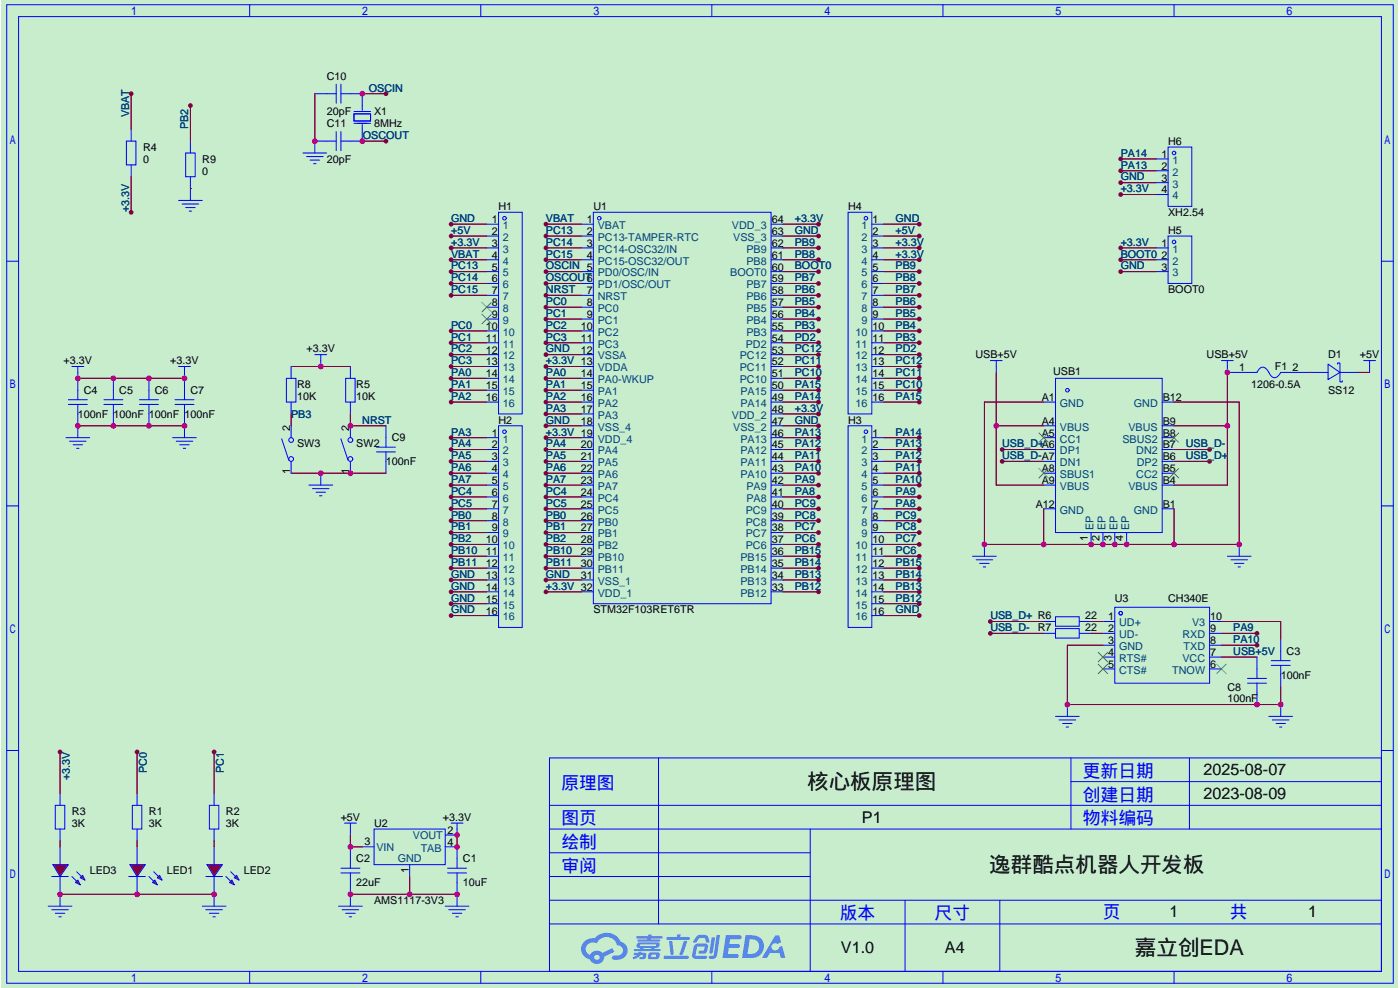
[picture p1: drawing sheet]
<svg xmlns="http://www.w3.org/2000/svg" width="297mm" height="210mm" viewBox="0 0 297 210" stroke-linecap="round" stroke-linejoin="round" font-family="sans-serif">
<path d="M.4 0h296.4v209.5h-296.4z" fill="#c7edcc"/>
<g fill="#800040">
<circle cx="115.9" cy="47.5" r=".5"/>
<circle cx="115.9" cy="80.2" r=".5"/>
<circle cx="115.9" cy="82.8" r=".5"/>
<circle cx="115.9" cy="85.3" r=".5"/>
<circle cx="115.9" cy="87.8" r=".5"/>
<circle cx="115.9" cy="95.3" r=".5"/>
<circle cx="115.9" cy="97.9" r=".5"/>
<circle cx="115.9" cy="100.4" r=".5"/>
<circle cx="115.9" cy="102.9" r=".5"/>
<circle cx="173.7" cy="105.4" r=".5"/>
<circle cx="173.7" cy="102.9" r=".5"/>
<circle cx="173.7" cy="100.4" r=".5"/>
<circle cx="173.7" cy="97.9" r=".5"/>
<circle cx="173.7" cy="85.3" r=".5"/>
<circle cx="173.7" cy="82.8" r=".5"/>
<circle cx="173.7" cy="95.3" r=".5"/>
<circle cx="173.7" cy="92.8" r=".5"/>
<circle cx="115.9" cy="110.4" r=".5"/>
<circle cx="115.9" cy="113" r=".5"/>
<circle cx="115.9" cy="115.5" r=".5"/>
<circle cx="173.7" cy="70.2" r=".5"/>
<circle cx="173.7" cy="67.7" r=".5"/>
<circle cx="173.7" cy="65.2" r=".5"/>
<circle cx="173.7" cy="62.6" r=".5"/>
<circle cx="173.7" cy="60.1" r=".5"/>
<circle cx="173.7" cy="55.1" r=".5"/>
<circle cx="173.7" cy="52.6" r=".5"/>
<circle cx="115.9" cy="118" r=".5"/>
<circle cx="115.9" cy="120.5" r=".5"/>
<circle cx="173.7" cy="125.5" r=".5"/>
<circle cx="173.7" cy="123" r=".5"/>
<circle cx="173.7" cy="120.5" r=".5"/>
<circle cx="173.7" cy="118" r=".5"/>
<circle cx="115.9" cy="65.2" r=".5"/>
<circle cx="115.9" cy="67.7" r=".5"/>
<circle cx="115.9" cy="70.2" r=".5"/>
<circle cx="115.9" cy="72.7" r=".5"/>
<circle cx="115.9" cy="105.4" r=".5"/>
<circle cx="115.9" cy="107.9" r=".5"/>
<circle cx="173.7" cy="115.5" r=".5"/>
<circle cx="173.7" cy="113" r=".5"/>
<circle cx="173.7" cy="110.4" r=".5"/>
<circle cx="173.7" cy="107.9" r=".5"/>
<circle cx="173.7" cy="80.2" r=".5"/>
<circle cx="173.7" cy="77.7" r=".5"/>
<circle cx="173.7" cy="75.2" r=".5"/>
<circle cx="115.9" cy="50.1" r=".5"/>
<circle cx="115.9" cy="52.6" r=".5"/>
<circle cx="115.9" cy="55.1" r=".5"/>
<circle cx="115.9" cy="57.6" r=".5"/>
<circle cx="115.9" cy="60.1" r=".5"/>
<circle cx="173.7" cy="72.7" r=".5"/>
<circle cx="115.9" cy="77.7" r=".5"/>
<circle cx="115.9" cy="92.8" r=".5"/>
<circle cx="115.9" cy="125.5" r=".5"/>
<circle cx="173.7" cy="87.8" r=".5"/>
<circle cx="173.7" cy="47.5" r=".5"/>
<circle cx="173.7" cy="50.1" r=".5"/>
<circle cx="115.9" cy="75.2" r=".5"/>
<circle cx="115.9" cy="90.3" r=".5"/>
<circle cx="115.9" cy="123" r=".5"/>
<circle cx="173.7" cy="90.3" r=".5"/>
<circle cx="115.9" cy="62.6" r=".5"/>
<circle cx="173.7" cy="57.6" r=".5"/>
<circle cx="95.8" cy="80.2" r=".5"/>
<circle cx="95.8" cy="82.8" r=".5"/>
<circle cx="95.8" cy="85.3" r=".5"/>
<circle cx="95.8" cy="57.6" r=".5"/>
<circle cx="95.8" cy="60.1" r=".5"/>
<circle cx="95.8" cy="62.6" r=".5"/>
<circle cx="95.8" cy="70.2" r=".5"/>
<circle cx="95.8" cy="72.7" r=".5"/>
<circle cx="95.8" cy="75.2" r=".5"/>
<circle cx="95.8" cy="77.7" r=".5"/>
<circle cx="95.8" cy="92.8" r=".5"/>
<circle cx="95.8" cy="95.3" r=".5"/>
<circle cx="95.8" cy="97.9" r=".5"/>
<circle cx="95.8" cy="100.4" r=".5"/>
<circle cx="95.8" cy="102.9" r=".5"/>
<circle cx="95.8" cy="110.4" r=".5"/>
<circle cx="95.8" cy="113" r=".5"/>
<circle cx="95.8" cy="115.5" r=".5"/>
<circle cx="95.8" cy="118" r=".5"/>
<circle cx="95.8" cy="120.5" r=".5"/>
<circle cx="95.8" cy="105.4" r=".5"/>
<circle cx="95.8" cy="107.9" r=".5"/>
<circle cx="195.1" cy="85.3" r=".5"/>
<circle cx="195.1" cy="72.7" r=".5"/>
<circle cx="195.1" cy="70.2" r=".5"/>
<circle cx="195.1" cy="67.7" r=".5"/>
<circle cx="195.1" cy="65.2" r=".5"/>
<circle cx="195.1" cy="62.6" r=".5"/>
<circle cx="195.1" cy="60.1" r=".5"/>
<circle cx="195.1" cy="57.6" r=".5"/>
<circle cx="195.1" cy="82.8" r=".5"/>
<circle cx="195.1" cy="80.2" r=".5"/>
<circle cx="195.1" cy="77.7" r=".5"/>
<circle cx="195.1" cy="75.2" r=".5"/>
<circle cx="195.1" cy="107.9" r=".5"/>
<circle cx="195.1" cy="105.4" r=".5"/>
<circle cx="195.1" cy="102.9" r=".5"/>
<circle cx="195.1" cy="100.4" r=".5"/>
<circle cx="195.1" cy="92.8" r=".5"/>
<circle cx="195.1" cy="97.9" r=".5"/>
<circle cx="195.1" cy="95.3" r=".5"/>
<circle cx="195.1" cy="128" r=".5"/>
<circle cx="195.1" cy="125.5" r=".5"/>
<circle cx="195.1" cy="123" r=".5"/>
<circle cx="195.1" cy="120.5" r=".5"/>
<circle cx="195.1" cy="118" r=".5"/>
<circle cx="195.1" cy="115.5" r=".5"/>
<circle cx="195.1" cy="113" r=".5"/>
<circle cx="195.1" cy="110.4" r=".5"/>
<circle cx="195.1" cy="55.1" r=".5"/>
<circle cx="195.1" cy="52.6" r=".5"/>
<circle cx="95.8" cy="55.1" r=".5"/>
<circle cx="95.8" cy="52.6" r=".5"/>
<circle cx="195.1" cy="50.1" r=".5"/>
<circle cx="95.8" cy="50.1" r=".5"/>
<circle cx="95.8" cy="47.5" r=".5"/>
<circle cx="195.1" cy="47.5" r=".5"/>
<circle cx="195.1" cy="130.6" r=".5"/>
<circle cx="95.8" cy="123" r=".5"/>
<circle cx="95.8" cy="128" r=".5"/>
<circle cx="95.8" cy="125.5" r=".5"/>
<circle cx="95.8" cy="130.6" r=".5"/>
<circle cx="237.9" cy="55.1" r=".5"/>
<circle cx="237.9" cy="52.6" r=".5"/>
<circle cx="237.9" cy="57.6" r=".5"/>
<circle cx="256.8" cy="95.3" r=".5"/>
<circle cx="256.8" cy="97.9" r=".5"/>
<circle cx="212.7" cy="95.3" r=".5"/>
<circle cx="212.7" cy="97.9" r=".5"/>
<circle cx="237.9" cy="33.7" r=".5"/>
<circle cx="237.9" cy="36.2" r=".5"/>
<circle cx="237.9" cy="38.7" r=".5"/>
<circle cx="237.9" cy="41.3" r=".5"/>
<circle cx="266.8" cy="134.3" r=".5"/>
<circle cx="266.8" cy="136.8" r=".5"/>
<circle cx="29.1" cy="159.5" r=".5"/>
<circle cx="45.4" cy="159.5" r=".5"/>
<circle cx="12.7" cy="159.5" r=".5"/>
<circle cx="27.8" cy="19.9" r=".5"/>
<circle cx="27.8" cy="45" r=".5"/>
<circle cx="210.2" cy="131.8" r=".5"/>
<circle cx="210.2" cy="134.3" r=".5"/>
<circle cx="81.9" cy="29.9" r=".5"/>
<circle cx="81.9" cy="19.9" r=".5"/>
<circle cx="40.4" cy="22.4" r=".5"/>
</g>
<g fill="none" stroke="#00f" stroke-width=".21">
<path d="M1.4 1h294.4v207.5h-294.4zM3.9 3.5h289.3v202.5h-289.3zM53 1v2.5M102.1 1v2.5M151.1 1v2.5M200.2 1v2.5M249.2 1v2.5M1.4 55.4h2.5M293.2 55.4h2.6M1.4 107.3h2.5M293.2 107.3h2.6M1.4 159.2h2.5"/>
<path d="M293.2 159.2h2.6M116.6 160.7h176.6v45.3h-176.6zM116.6 175.8h176.6M116.6 170.8h176.6M139.8 160.7v35.3M172 175.8v30.2M227.3 160.7v15.1M227.3 165.8h65.9M252.5 160.7v15.1M116.6 180.9h55.4M116.6 196h176.6M116.6 190.9h176.6"/>
<path d="M116.6 185.9h55.4M192.1 190.9v15.1M212.2 190.9v15.1M53 206v2.5M102.1 206v2.5M151.1 206v2.5M200.2 206v2.5M249.2 206v2.5"/>
</g>
<g fill="#5487ff">
<path d="M154.1 198.4h2.6a.48 .48 0 0 1 .7 .4 .48 .48 0 0 1-.6 .4h-1.8l-.2 1h1.9a.43 .43 0 0 1 .4 .5 .43 .43 0 0 1-.5 .4h-1.9l-.2 1.2h1.7a.45 .45 0 0 1 .5 .2 .45 .45 0 0 1-.1 .6l-3.2 .1z"/>
<path d="M164.6 198.4h.8l.4 1.4-.7 .4a.83 .83 0 0 0-1.2 .2 .83 .83 0 0 0 .3 1.2 .83 .83 0 0 0 1.1-.4l.1-.3 .6-.3 .7 2.5h-1l-.2-1h-2.1l-.6 1h-1z"/>
<path d="M151.1 198.8h.7l-.5 3.2a.36 .36 0 0 1-.4 .3 .36 .36 0 0 1-.3-.4z"/>
<path d="M152.1 198.3h.7l-.6 4.3a1.12 1.12 0 0 1-1.7 .6l.1-.4 .8-.1 .1-.2z"/>
<path d="M147.9 198.6l.6-.3h1a.76 .76 0 0 1 .8 .5l.3 1-.1 .1h-.6l-.2-.9-.3-.1h-.9l-.7 1h-.6l-.1-.2z"/>
<path d="M147.4 200.5l.6-.4h1.6a.8 .8 0 0 1 .7 .5 .8 .8 0 0 1-.2 .9 .8 .8 0 0 1-.9 .8h-.6a.32 .32 0 0 1-.3-.4 .32 .32 0 0 1 .3-.3h.8l.2-.9-1.6 .1-.4 1.9h2.2a.32 .32 0 0 1 .3 .4 .32 .32 0 0 1-.4 .3l-2.2-.1-.5-.3-.1-.5z"/>
<path d="M140.9 202.7h5a.32 .32 0 0 1 .3 .4 .32 .32 0 0 1-.3 .3h-4.9l-.1-.2z"/>
<path d="M145.2 199.6h.7l-.6 2a.97 .97 0 0 1-.8 1l-.3-.3z"/>
<path d="M142 199.6h.7l.3 2.6a.34 .34 0 0 1-.3 .3 .34 .34 0 0 1-.4-.2z"/>
<path d="M141.5 198.7h2.2l.2-.5h.6l-.1 .5h1.7a.32 .32 0 0 1 .4 .4 .32 .32 0 0 1-.4 .3h-4.5l-.1-.2z"/>
<path d="M134.6 202.1h.9l.1-.2h.6v.2h.8a.81 .81 0 0 1-.5 1.3h-.8v-.4h.7l.1-.4a.68 .68 0 0 0-1 .4l-1 .4-.2-.4 1-.4h-.8z"/>
<path d="M135.1 198.6h2.4l.1-.3 .7-.1v.4h2.1l.3 .3-.3 .2h-2.2v.2h1.7l.3 .2-.3 .2h-4.4l-.1-.4h2v-.2h-2.2l-.1-.2z"/>
<path d="M158.3 198.4l-.8 4.8h1.7a2.47 2.47 0 0 0 3-2.5 2.47 2.47 0 0 0-3.1-2.3zM159.1 199.2a1.6 1.6 0 0 1 2.1 1.4 1.6 1.6 0 0 1-1.9 1.7h-.6z"/>
<path d="M135.3 200.1a.54 .54 0 0 0-.2 .7 .54 .54 0 0 0 .7 .2l.1 .3h-1.3v.4h5.4l.2-.2-.2-.2h-1.1l.1-.3a.7 .7 0 0 0 .9-.2 .7 .7 0 0 0-.1-.9h-4.1zM135.9 200.3h3.3l.1 .1-.2 .3h-3.2zM136.6 201h1.7l-.2 .3h-1.4z"/>
<path d="M137.7 202.2a1.04 1.04 0 0 0 0 1.2 2.88 2.88 0 0 0 2.1-.2 .97 .97 0 0 0 .1-1.1l-1.7-.1zM138.3 202.5h.8l.2 .3-.3 .2h-.8z"/>
<path d="M124.1 199.7a2.21 2.21 0 0 0-.7 2.2 2.21 2.21 0 0 0 1.8 1.6 1.57 1.57 0 0 0 1.8 .9 1.57 1.57 0 0 0 1.2-1.5l2.2-1-.5-.8-2 1a1.63 1.63 0 0 0-2.7 .5 1.45 1.45 0 0 1-.7-2.1 1.45 1.45 0 0 1 2.2-.4 2.28 2.28 0 0 1 2.3-1.4 2.28 2.28 0 0 1 2 1.8 1.11 1.11 0 0 1 1.3 1 1.11 1.11 0 0 1-1.1 1.2h-.7a.45 .45 0 0 0-.6 .3 .45 .45 0 0 0 .4 .6 2.19 2.19 0 0 0 2.2-.6 2.19 2.19 0 0 0 .5-2.2 2.11 2.11 0 0 0-1.3-1.1 3.3 3.3 0 0 0-5.5-.7l-1.1 .1zM126.1 203.1a.6 .6 0 0 1 1.2 0 .6 .6 0 0 1-1.2 0z"/>
</g>
<g fill="none" stroke="#00f" stroke-width=".21">
<path d="M103.3 47.5h2.5M103.3 50.1h2.5M103.3 52.6h2.5M103.3 55.1h2.5M103.3 57.6h2.5M105.8 45h5.1v42.8h-5.1zM123.4 47.5h2.5M123.4 50.1h2.5M123.4 52.6h2.5M123.4 55.1h2.5M123.4 57.6h2.5M125.9 45h37.8v83h-37.8z"/>
<path d="M163.7 47.5h2.5M163.7 50.1h2.5M163.7 52.6h2.5M163.7 55.1h2.5M163.7 57.6h2.5M180 45h5.1v42.8h-5.1zM185.1 47.5h2.5M185.1 50.1h2.5M185.1 52.6h2.5M185.1 55.1h2.5M185.1 57.6h2.5M245.4 52.6h2.6"/>
<path d="M245.4 55.1h2.6M245.4 57.6h2.6M248 50.1h5v10h-5zM103.3 60.1h2.5M103.3 62.6h2.5M103.3 65.2h2.5M103.3 67.7h2.5M103.3 70.2h2.5M103.3 72.7h2.5M103.3 75.2h2.5M103.3 77.7h2.5M123.4 60.1h2.5"/>
<path d="M123.4 62.6h2.5M123.4 65.2h2.5M123.4 67.7h2.5M123.4 70.2h2.5M123.4 72.7h2.5M123.4 75.2h2.5M123.4 77.7h2.5M163.7 60.1h2.5M163.7 62.6h2.5M163.7 65.2h2.5M163.7 67.7h2.5M163.7 70.2h2.5"/>
<path d="M163.7 72.7h2.5M163.7 75.2h2.5M163.7 77.7h2.5M185.1 60.1h2.5M185.1 62.6h2.5M185.1 65.2h2.5M185.1 67.7h2.5M185.1 70.2h2.5M185.1 72.7h2.5M185.1 75.2h2.5M185.1 77.7h2.5M210.2 76.5h2.5"/>
<path d="M211.5 76.5v2.5M259.3 76.5h2.5M260.5 76.5v2.5h6.3l.6-.9 .7-.2 .8 .4 1 1.5 .7 .3 .6-.3 .7-.8h6.2M289.5 76.5h2.5M290.7 76.5v2.5M103.3 80.2h2.5M103.3 82.8h2.5M103.3 85.3h2.5M103.3 92.8h2.5M103.3 95.3h2.5M103.3 97.9h2.5M105.8 90.3h5.1v42.8h-5.1z"/>
<path d="M123.4 80.2h2.5M123.4 82.8h2.5M123.4 85.3h2.5M123.4 87.8h2.5M123.4 90.3h2.5M123.4 92.8h2.5M123.4 95.3h2.5M123.4 97.9h2.5M163.7 80.2h2.5M163.7 82.8h2.5M163.7 85.3h2.5M163.7 87.8h2.5"/>
<path d="M163.7 90.3h2.5M163.7 92.8h2.5M163.7 95.3h2.5M163.7 97.9h2.5M180 90.3h5.1v42.8h-5.1zM185.1 80.2h2.5M185.1 82.8h2.5M185.1 85.3h2.5M185.1 92.8h2.5M185.1 95.3h2.5M185.1 97.9h2.5M221.5 85.3h2.6"/>
<path d="M221.5 90.3h2.6M221.5 92.8h2.6M221.5 95.3h2.6M221.5 97.9h2.6M224.1 80.2h22.6v32.8h-22.6zM246.7 85.3h2.5M246.7 90.3h2.5M246.7 92.8h2.5M246.7 95.3h2.5M246.7 97.9h2.5M103.3 100.4h2.5M103.3 102.9h2.5"/>
<path d="M103.3 105.4h2.5M103.3 107.9h2.5M103.3 110.4h2.5M103.3 113h2.5M103.3 115.5h2.5M103.3 118h2.5M123.4 100.4h2.5M123.4 102.9h2.5M123.4 105.4h2.5M123.4 107.9h2.5M123.4 110.4h2.5M123.4 113h2.5"/>
<path d="M123.4 115.5h2.5M123.4 118h2.5M163.7 100.4h2.5M163.7 102.9h2.5M163.7 105.4h2.5M163.7 107.9h2.5M163.7 110.4h2.5M163.7 113h2.5M163.7 115.5h2.5M163.7 118h2.5M185.1 100.4h2.5M185.1 102.9h2.5"/>
<path d="M185.1 105.4h2.5M185.1 107.9h2.5M185.1 110.4h2.5M185.1 113h2.5M185.1 115.5h2.5M185.1 118h2.5M206.4 118h5.1M207.2 118.7h3.5M208 119.5h2M209 115.5v2.5M221.5 100.4h2.6M221.5 102.9h2.6"/>
<path d="M221.5 107.9h2.6M231.6 113v2.5M234.1 113v2.5M236.6 113v2.5M239.2 113v2.5M246.7 100.4h2.5M246.7 102.9h2.5M246.7 107.9h2.5M260.5 118h5.1M261.3 118.7h3.5M262 119.5h2.1M263.1 115.5v2.5"/>
<path d="M103.3 120.5h2.5M103.3 123h2.5M103.3 125.5h2.5M103.3 128h2.5M103.3 130.6h2.5M123.4 120.5h2.5M123.4 123h2.5M123.4 125.5h2.5M163.7 120.5h2.5M163.7 123h2.5M163.7 125.5h2.5M185.1 120.5h2.5"/>
<path d="M185.1 123h2.5M185.1 125.5h2.5M185.1 128h2.5M185.1 130.6h2.5M208.7 120.2h.5M234.1 131.8h2.5M234.1 134.3h2.5M234.1 136.8h2.5M234.1 139.4h2.5M236.6 128.8h20.2v16.1h-20.2zM256.8 131.8h2.5M256.8 134.3h2.5"/>
<path d="M256.8 136.8h2.5M256.8 139.4h2.5M262.8 120.2h.5M271.9 135.6v4.5M224.1 151.9h5M224.8 152.7h3.5M225.6 153.5h2M226.3 154.2h.5M226.6 149.4v2.5M234.1 141.9h2.5M256.8 141.9h2.5M269.3 151.9h5.1"/>
<path d="M269.8 141.1h4.1M269.8 140.1h4.1M270.1 152.7h3.5M270.8 153.5h2.1M271.6 154.2h.5M271.9 141.1v4.6M271.9 149.4v2.5M29.1 179.6v3.8M73.1 174.6h2.5M74.4 174.6v2.5M74.4 179.6v4.5M76.9 179.6h2.5"/>
<path d="M79.4 175.8h15.1v7.6h-15.1zM94.5 179.6h2.5v4.5M95.8 174.6h2.5M97 174.6v2.5h-2.5M27.3 185.9h3.6M29.1 185.9v3.8M71.9 192.2h5M72.4 185.1h4M72.4 184.1h4M72.6 192.9h3.5M73.4 193.7h2M74.1 194.5h.5"/>
<path d="M74.4 185.1v7.1M87 183.4v2.5M94.5 192.2h5M95 185.1h4M95 184.1h4M95.3 192.9h3.5M96 193.7h2M96.8 194.5h.5M97 185.1v7.1"/>
<circle cx="107.1" cy="46.3" r=".38"/>
<circle cx="127.2" cy="46.3" r=".38"/>
<circle cx="183.8" cy="46.3" r=".38"/>
<circle cx="249.2" cy="51.3" r=".38"/>
<circle cx="107.1" cy="91.6" r=".38"/>
<circle cx="183.8" cy="91.6" r=".38"/>
<circle cx="226.6" cy="82.8" r=".38"/>
<circle cx="237.9" cy="130.1" r=".38"/>
</g>
<g fill="none" stroke="#800040" stroke-width=".21">
<path d="M237.9 33.7h7.5M237.9 36.2h7.5M237.9 38.7h7.5M95.8 47.5h7.5M95.8 55.1h7.5M95.8 52.6h7.5M95.8 50.1h7.5M95.8 57.6h7.5M115.9 47.5h7.5M115.9 55.1h7.5M115.9 52.6h7.5M115.9 50.1h7.5"/>
<path d="M115.9 57.6h7.5M166.2 47.5h7.5M166.2 55.1h7.5M166.2 52.6h7.5M166.2 50.1h7.5M166.2 57.6h7.5M187.6 47.5h7.5M187.6 55.1h7.5M187.6 52.6h7.5M187.6 50.1h7.5M187.6 57.6h7.5M237.9 55.1h7.5"/>
<path d="M237.9 52.6h7.5M237.9 57.6h7.5M237.9 41.3h7.5M95.8 70.2h7.5M95.8 62.6h7.5M95.8 60.1h7.5M95.8 72.7h7.5M95.8 77.7h7.5M95.8 75.2h7.5M115.9 70.2h7.5M115.9 67.7h7.5M115.9 65.2h7.5"/>
<path d="M115.9 62.6h7.5M115.9 60.1h7.5M115.9 72.7h7.5M115.9 77.7h7.5M115.9 75.2h7.5M166.2 70.2h7.5M166.2 67.7h7.5M166.2 65.2h7.5M166.2 62.6h7.5M166.2 60.1h7.5M166.2 72.7h7.5M166.2 77.7h7.5"/>
<path d="M166.2 75.2h7.5M187.6 70.2h7.5M187.6 67.7h7.5M187.6 65.2h7.5M187.6 62.6h7.5M187.6 60.1h7.5M187.6 72.7h7.5M187.6 77.7h7.5M187.6 75.2h7.5M211.5 79v23.9h10M260.5 79v23.9h-11.3M288.2 79h2.5"/>
<path d="M95.8 80.2h7.5M95.8 82.8h7.5M95.8 85.3h7.5M95.8 95.3h7.5M95.8 97.9h7.5M95.8 92.8h7.5M115.9 80.2h7.5M115.9 82.8h7.5M115.9 85.3h7.5M115.9 87.8h7.5M115.9 95.3h7.5M115.9 97.9h7.5"/>
<path d="M115.9 92.8h7.5M115.9 90.3h7.5M166.2 80.2h7.5M166.2 82.8h7.5M166.2 85.3h7.5M166.2 87.8h7.5M166.2 95.3h7.5M166.2 97.9h7.5M166.2 92.8h7.5M166.2 90.3h7.5M187.6 80.2h7.5M187.6 82.8h7.5"/>
<path d="M187.6 85.3h7.5M187.6 95.3h7.5M187.6 97.9h7.5M187.6 92.8h7.5M211.5 90.3h10M212.7 95.3h8.8M212.7 97.9h8.8M221.5 85.3h-12.5v30.2h54.1v-30.2h-13.9M249.2 95.3h7.6M249.2 97.9h7.6M249.2 90.3h11.3M95.8 100.4h7.5"/>
<path d="M95.8 102.9h7.5M95.8 105.4h7.5M95.8 110.4h7.5M95.8 113h7.5M95.8 115.5h7.5M95.8 118h7.5M95.8 107.9h7.5M115.9 100.4h7.5M115.9 102.9h7.5M115.9 105.4h7.5M115.9 110.4h7.5M115.9 113h7.5"/>
<path d="M115.9 115.5h7.5M115.9 118h7.5M115.9 107.9h7.5M166.2 100.4h7.5M166.2 102.9h7.5M166.2 105.4h7.5M166.2 110.4h7.5M166.2 113h7.5M166.2 115.5h7.5M166.2 118h7.5M166.2 107.9h7.5M187.6 100.4h7.5"/>
<path d="M187.6 102.9h7.5M187.6 105.4h7.5M187.6 110.4h7.5M187.6 113h7.5M187.6 115.5h7.5M187.6 118h7.5M187.6 107.9h7.5M221.5 107.9v7.6M249.2 107.9v7.6M95.8 120.5h7.5M95.8 125.5h7.5M95.8 123h7.5"/>
<path d="M95.8 128h7.5M95.8 130.6h7.5M115.9 120.5h7.5M115.9 125.5h7.5M115.9 123h7.5M166.2 120.5h7.5M166.2 125.5h7.5M166.2 123h7.5M187.6 120.5h7.5M187.6 125.5h7.5M187.6 123h7.5M187.6 128h7.5"/>
<path d="M187.6 130.6h7.5M234.1 136.8h-7.5v12.6h45.3v-3.7M259.3 134.3h7.5M259.3 136.8h7.5M259.3 131.8h12.6v3.8M259.3 139.4h7.5M74.4 177.1v2.5h2.5M97 177.1v2.5M74.4 189.7h22.6M87 185.9v3.8"/>
</g>
<g fill="none" stroke="#3c3" stroke-width=".21">
<path d="M102.3 64.1l2 2.1M102.3 66.7l2 2M104.3 64.1l-2 2.1M104.3 66.7l-2 2M220.5 99.4l2 2M220.5 91.8l2 2M222.5 99.4l-2 2M222.5 91.8l-2 2M248.2 91.8l2 2M248.2 99.4l2 2M250.2 91.8l-2 2M250.2 99.4l-2 2"/>
<path d="M233.1 138.4l2 2M235.1 138.4l-2 2M233.1 140.9l2 2M235.1 140.9l-2 2M258.3 140.9l2 2M260.3 140.9l-2 2"/>
</g>
<g fill="#f00" stroke="#00f" stroke-width=".21">
<path d="M27.6 183.4h3.3l-1.8 2.5z"/>
<path d="M33.4 186.2l.5-.5 .5 1z"/>
<path d="M32.9 186.7l.5 1-1-.5z"/>
</g>
<path d="M45.5 179.6v3.8M31.6 185.9l1 1M32.6 184.9l1 1M43.7 185.9h3.5M45.5 185.9v3.8" fill="none" stroke="#00f" stroke-width=".21"/>
<g fill="#f00" stroke="#00f" stroke-width=".21">
<path d="M43.9 183.4h3.3l-1.7 2.5z"/>
<path d="M49.7 186.2l.5-.5 .5 1z"/>
<path d="M49.2 186.7l.5 1-1-.5z"/>
</g>
<g fill="none" stroke="#00f" stroke-width=".21">
<path d="M15.3 77.7h2.5M16.5 77.7v7.1M37.9 77.7h2.5M39.2 77.7v7.1M14 92.8h5M14.5 85.8h4M14.5 84.8h4M14.8 93.6h3.5M15.5 94.3h2M16.3 95.1h.5M16.5 85.8v7M22.1 85.8h4"/>
<path d="M22.1 84.8h4M24.1 80.2v4.6M24.1 85.8v4.5M29.6 85.8h4M29.6 84.8h4M31.6 80.2v4.6M31.6 85.8v4.5M36.6 92.8h5.1M37.1 85.8h4.1M37.1 84.8h4.1M37.4 93.6h3.5M38.2 94.3h2"/>
<path d="M38.9 95.1h.5M39.2 85.8v7M12.7 179.6v3.8M28.1 170.8h2v5h-2zM29.1 168.3v2.5M29.1 175.8v2.6M44.4 170.8h2.1v5h-2.1zM45.5 168.3v2.5M45.5 175.8v2.6M10.2 192.2h5.1M11 192.9h3.5M11 185.9h3.5"/>
<path d="M11.7 193.7h2.1M12.5 194.5h.5M12.7 185.9v6.3M42.9 192.2h5.1M43.7 192.9h3.5M44.4 193.7h2.1M45.2 194.5h.5M45.5 189.7v2.5M48 185.9l1 1M49 184.9l1 1"/>
</g>
<path d="M16.5 90.3h22.7M16.5 80.2h22.7M29.1 159.5v8.8M45.5 159.5v8.8M29.1 178.4v1.2M45.5 178.4v1.2M12.7 189.7h32.8" fill="none" stroke="#800040" stroke-width=".21"/>
<g fill="#f00" stroke="#00f" stroke-width=".21">
<path d="M11.2 183.4h3.3l-1.8 2.5z"/>
<path d="M17 186.2l.5-.5 .5 1z"/>
<path d="M16 187.2l.5-.5 .5 1z"/>
</g>
<g fill="none" stroke="#00f" stroke-width=".21">
<path d="M66.8 19.9h4.6M71.4 17.9v4M72.4 19.9h4.5v3.5M72.4 17.9v4M26.8 29.9h2v5.1h-2zM27.8 27.4v2.5M27.8 35v2.5M39.4 32.5h2v5h-2zM40.4 29.9v2.6M40.4 37.5v5M64.3 32.5h5M65.1 33.2h3.5"/>
<path d="M65.8 34h2M66.6 34.7h.5M71.4 27.9v4M71.4 29.9h-4.6v2.6M72.4 27.9v4M75.1 24.1h3.6v1.6h-3.6zM75.1 23.6h3.6M75.1 26.2h3.6M76.9 26.4v3.5h-4.5M245.4 38.7h2.6M245.4 36.2h2.6M245.4 33.7h2.6"/>
<path d="M248 31.2h5v12.6h-5zM37.9 42.5h5M38.7 43.3h3.5M39.4 44h2M40.2 44.8h.5M245.4 41.3h2.6M61.8 77.7v2.5M66.8 75.2h2.5M68.1 75.2v2.5M74.4 77.7v2.5M278.1 79h3.8M281.9 77.2l2.5 1.8-2.5 1.5z"/>
<path d="M283.9 77.2v-.2h.5v2M284.4 79v2h.5v-.2M284.4 79h3.8M59.8 93.1l1.5 4.5M60.8 80.2h2v5.1h-2zM61.8 85.3v2.5M61.8 90.3v2.5M61.8 97.9v2.5M72.4 93.1l1.5 4.5M73.4 80.2h2v5.1h-2zM74.4 85.3v2.5M74.4 90.3v2.5"/>
<path d="M74.4 97.9v2.5M79.9 95.8h4M79.9 94.8h4M81.9 90.3v4.5M81.9 95.8v4.6M65.6 102.9h5M66.3 103.6h3.6M67.1 104.4h2M67.8 105.2h.5M68.1 100.4v2.5M221.5 131.8h2.6M221.5 134.3h2.6"/>
<path d="M224.1 130.8h5v2h-5zM224.1 133.3h5v2h-5zM229.1 131.8h2.5M229.1 134.3h2.5M266.8 139.4v4.5M264.8 144.9h4M264.8 143.9h4M266.8 144.9v4.5M11.7 170.8h2.1v5h-2.1zM12.7 168.3v2.5M12.7 175.8v2.6M15.3 185.9l1 1"/>
<path d="M16.3 184.9l1 1"/>
<circle cx="249.2" cy="32.5" r=".38"/>
<circle cx="61.8" cy="93.3" r=".5"/>
<circle cx="61.8" cy="97.4" r=".5"/>
<circle cx="74.4" cy="93.3" r=".5"/>
<circle cx="74.4" cy="97.4" r=".5"/>
</g>
<g fill="none" stroke="#800040" stroke-width=".21">
<path d="M27.8 19.9v7.5M66.8 19.9v10M76.9 19.9h5M27.8 37.5v7.5M40.4 40h.1M40.4 22.4v7.5M76.9 29.9h5M61.8 77.7h12.6M278.1 79h.1M61.8 87.8v2.5M74.4 87.8v2.5h7.5M61.8 100.4h20.1"/>
<path d="M210.2 131.8h11.3M210.2 134.3h11.3M231.6 131.8h2.5M231.6 134.3h2.5M12.7 159.5v8.8M12.7 178.4v1.2"/>
</g>
<g fill="#f0f">
<circle cx="263.1" cy="115.5" r=".63"/>
<circle cx="209" cy="115.5" r=".63"/>
<circle cx="221.5" cy="115.5" r=".63"/>
<circle cx="231.6" cy="115.5" r=".63"/>
<circle cx="234.1" cy="115.5" r=".63"/>
<circle cx="236.6" cy="115.5" r=".63"/>
<circle cx="239.2" cy="115.5" r=".63"/>
<circle cx="249.2" cy="115.5" r=".63"/>
<circle cx="260.5" cy="90.3" r=".63"/>
<circle cx="260.5" cy="79" r=".63"/>
<circle cx="211.5" cy="90.3" r=".63"/>
<circle cx="97" cy="177.1" r=".63"/>
<circle cx="97" cy="179.6" r=".63"/>
<circle cx="87" cy="189.7" r=".63"/>
<circle cx="97" cy="189.7" r=".63"/>
<circle cx="74.4" cy="189.7" r=".63"/>
<circle cx="74.4" cy="179.6" r=".63"/>
<circle cx="271.9" cy="149.4" r=".63"/>
<circle cx="226.6" cy="149.4" r=".63"/>
<circle cx="266.8" cy="149.4" r=".63"/>
<circle cx="29.1" cy="189.7" r=".63"/>
<circle cx="45.5" cy="189.7" r=".63"/>
<circle cx="12.7" cy="189.7" r=".63"/>
<circle cx="24.1" cy="90.3" r=".63"/>
<circle cx="16.5" cy="90.3" r=".63"/>
<circle cx="31.6" cy="90.3" r=".63"/>
<circle cx="39.2" cy="90.3" r=".63"/>
<circle cx="24.1" cy="80.2" r=".63"/>
<circle cx="16.5" cy="80.2" r=".63"/>
<circle cx="31.6" cy="80.2" r=".63"/>
<circle cx="39.2" cy="80.2" r=".63"/>
<circle cx="74.4" cy="90.3" r=".63"/>
<circle cx="74.4" cy="100.4" r=".63"/>
<circle cx="68.1" cy="100.4" r=".63"/>
<circle cx="68.1" cy="77.7" r=".63"/>
<circle cx="76.9" cy="29.9" r=".63"/>
<circle cx="76.9" cy="19.9" r=".63"/>
<circle cx="66.8" cy="29.9" r=".63"/>
</g>
<g font-size="4.6">
<text x="171.3" y="167.4">核心板原理图</text>
<text x="210" y="185">逸群酷点机器人开发板</text>
<text x="240.9" y="202.6">嘉立创EDA</text>
</g>
<g font-size="3.8" fill="#00f">
<text x="119.2" y="167.3">原理图</text>
<text x="229.8" y="164.8">更新日期</text>
<text x="229.8" y="169.8">创建日期</text>
<text x="119.2" y="179.9">绘制</text>
<text x="119.2" y="174.8">图页</text>
<text x="229.8" y="174.8">物料编码</text>
<text x="119.2" y="184.9">审阅</text>
<text x="178.3" y="195">版本</text>
<text x="198.4" y="195">尺寸</text>
<text x="234.1" y="194.7">页</text>
<text x="261" y="194.7">共</text>
</g>
<g font-size="3.4">
<text x="255.5" y="164.5">2025-08-07</text>
<text x="255.5" y="169.5">2023-08-09</text>
<text x="183" y="174.5">P1</text>
<text x="248.3" y="194.4">1</text>
<text x="277.7" y="194.4">1</text>
<text x="178.5" y="202.2">V1.0</text>
<text x="200.6" y="202.2">A4</text>
</g>
<g font-size="2.3">
<text x="69.3" y="16.9">C10</text>
<text x="69.3" y="24.4">20pF</text>
<text x="69.3" y="27">C11</text>
<text x="79.4" y="24.4">X1</text>
<text x="79.4" y="27">8MHz</text>
<text x="30.4" y="32">R4</text>
<text x="30.4" y="34.5">0</text>
<text x="42.9" y="34.5">R9</text>
<text x="69.3" y="34.5">20pF</text>
<text x="246.6" y="36">2</text>
<text x="246.6" y="33.5">1</text>
<text x="248" y="30.7">H6</text>
<text x="42.9" y="37">0</text>
<text x="246.6" y="41">4</text>
<text x="246.6" y="38.5">3</text>
<text x="104.4" y="47.3">1</text>
<text x="105.8" y="44.6">H1</text>
<text x="124.6" y="47.3">1</text>
<text x="125.9" y="44.6">U1</text>
<text x="163.8" y="47.3">64</text>
<text x="180" y="44.6">H4</text>
<text x="185.2" y="47.3">1</text>
<text x="248" y="45.8">XH2.54</text>
<text x="104.4" y="49.8">2</text>
<text x="104.4" y="52.3">3</text>
<text x="124.6" y="49.8">2</text>
<text x="124.6" y="52.3">3</text>
<text x="163.8" y="52.3">62</text>
<text x="163.8" y="49.8">63</text>
<text x="185.2" y="49.8">2</text>
<text x="185.2" y="52.3">3</text>
<text x="246.6" y="52.3">1</text>
<text x="248" y="49.6">H5</text>
<text x="104.4" y="54.9">4</text>
<text x="104.4" y="57.4">5</text>
<text x="104.4" y="59.9">6</text>
<text x="124.6" y="54.9">4</text>
<text x="124.6" y="59.9">6</text>
<text x="163.8" y="59.9">59</text>
<text x="163.8" y="57.4">60</text>
<text x="163.8" y="54.9">61</text>
<text x="185.2" y="54.9">4</text>
<text x="185.2" y="57.4">5</text>
<text x="185.2" y="59.9">6</text>
<text x="246.6" y="54.9">2</text>
<text x="246.6" y="57.4">3</text>
<text x="104.4" y="62.4">7</text>
<text x="104.4" y="64.9">8</text>
<text x="124.6" y="62.4">7</text>
<text x="124.6" y="64.9">8</text>
<text x="163.8" y="64.9">57</text>
<text x="163.8" y="62.4">58</text>
<text x="185.2" y="62.4">7</text>
<text x="185.2" y="64.9">8</text>
<text x="248" y="62.2">BOOT0</text>
<text x="103.2" y="70">10</text>
<text x="104.4" y="67.4">9</text>
<text x="123.3" y="70">10</text>
<text x="124.6" y="67.4">9</text>
<text x="163.8" y="70">55</text>
<text x="163.8" y="67.4">56</text>
<text x="185.2" y="67.4">9</text>
<text x="185.2" y="70">10</text>
<text x="13.5" y="77.3">+3.3V</text>
<text x="36.1" y="77.3">+3.3V</text>
<text x="65.1" y="74.8">+3.3V</text>
<text x="103.2" y="72.5">11</text>
<text x="103.2" y="75">12</text>
<text x="103.2" y="77.5">13</text>
<text x="123.3" y="72.5">11</text>
<text x="123.3" y="75">12</text>
<text x="163.8" y="77.5">52</text>
<text x="163.8" y="75">53</text>
<text x="163.8" y="72.5">54</text>
<text x="185.2" y="72.5">11</text>
<text x="185.2" y="75">12</text>
<text x="185.2" y="77.5">13</text>
<text x="207.1" y="76">USB+5V</text>
<text x="256.1" y="76">USB+5V</text>
<text x="281.9" y="76">D1</text>
<text x="288.7" y="76">+5V</text>
<text x="17.8" y="83.6">C4</text>
<text x="25.3" y="83.6">C5</text>
<text x="32.9" y="83.6">C6</text>
<text x="40.4" y="83.6">C7</text>
<text x="63.1" y="82.3">R8</text>
<text x="75.6" y="82.3">R5</text>
<text x="103.2" y="80">14</text>
<text x="103.2" y="82.5">15</text>
<text x="123.3" y="80">14</text>
<text x="123.3" y="82.5">15</text>
<text x="163.8" y="82.5">50</text>
<text x="163.8" y="80">51</text>
<text x="185.2" y="80">14</text>
<text x="185.2" y="82.5">15</text>
<text x="223.6" y="79.5">USB1</text>
<text x="263" y="78.8">1</text>
<text x="265.6" y="82.3">1206-0.5A</text>
<text x="270.6" y="78.5">F1</text>
<text x="274.4" y="78.8">2</text>
<text x="281.9" y="83.6">SS12</text>
<text x="16.5" y="88.6">100nF</text>
<text x="24.1" y="88.6">100nF</text>
<text x="31.6" y="88.6">100nF</text>
<text x="39.2" y="88.6">100nF</text>
<text x="63.1" y="84.8">10K</text>
<text x="75.6" y="84.8">10K</text>
<text x="103.2" y="85.1">16</text>
<text x="105.8" y="89.9">H2</text>
<text x="123.3" y="85.1">16</text>
<text x="123.3" y="87.6">17</text>
<text x="163.8" y="87.6">48</text>
<text x="163.8" y="85.1">49</text>
<text x="180" y="89.9">H3</text>
<text x="185.2" y="85.1">16</text>
<text x="221.1" y="85.1">A1</text>
<text x="246.8" y="85.1">B12</text>
<text x="61.6" y="91.3" transform="rotate(-90 61.6 91.3)">2</text>
<text x="63.1" y="94.9">SW3</text>
<text x="74.2" y="91.3" transform="rotate(-90 74.2 91.3)">2</text>
<text x="75.6" y="94.9">SW2</text>
<text x="83.2" y="93.6">C9</text>
<text x="104.4" y="92.6">1</text>
<text x="104.4" y="95.1">2</text>
<text x="123.3" y="90.1">18</text>
<text x="123.3" y="95.1">20</text>
<text x="163.8" y="95.1">45</text>
<text x="163.8" y="92.6">46</text>
<text x="163.8" y="90.1">47</text>
<text x="185.2" y="92.6">1</text>
<text x="185.2" y="95.1">2</text>
<text x="221.1" y="92.6">A5</text>
<text x="221.1" y="90.1">A4</text>
<text x="246.8" y="90.1">B9</text>
<text x="246.8" y="92.6">B8</text>
<text x="246.8" y="95.1">B7</text>
<text x="61.6" y="100.6" transform="rotate(-90 61.6 100.6)">1</text>
<text x="74.2" y="100.6" transform="rotate(-90 74.2 100.6)">1</text>
<text x="81.9" y="98.7">100nF</text>
<text x="104.4" y="97.6">3</text>
<text x="104.4" y="100.1">4</text>
<text x="123.3" y="97.6">21</text>
<text x="123.3" y="100.1">22</text>
<text x="163.8" y="100.1">43</text>
<text x="163.8" y="97.6">44</text>
<text x="185.2" y="97.6">3</text>
<text x="185.2" y="100.1">4</text>
<text x="221.1" y="100.1">A8</text>
<text x="246.8" y="97.6">B6</text>
<text x="246.8" y="100.1">B5</text>
<text x="104.4" y="102.7">5</text>
<text x="104.4" y="105.2">6</text>
<text x="104.4" y="107.7">7</text>
<text x="123.3" y="102.7">23</text>
<text x="123.3" y="105.2">24</text>
<text x="123.3" y="107.7">25</text>
<text x="163.8" y="107.7">40</text>
<text x="163.8" y="105.2">41</text>
<text x="163.8" y="102.7">42</text>
<text x="185.2" y="102.7">5</text>
<text x="185.2" y="105.2">6</text>
<text x="185.2" y="107.7">7</text>
<text x="219.9" y="107.7">A12</text>
<text x="221.1" y="102.7">A9</text>
<text x="246.8" y="102.7">B4</text>
<text x="246.8" y="107.7">B1</text>
<text x="104.4" y="110.2">8</text>
<text x="104.4" y="112.7">9</text>
<text x="123.3" y="110.2">26</text>
<text x="123.3" y="112.7">27</text>
<text x="163.8" y="112.7">38</text>
<text x="163.8" y="110.2">39</text>
<text x="185.2" y="110.2">8</text>
<text x="185.2" y="112.7">9</text>
<text x="103.2" y="115.2">10</text>
<text x="103.2" y="117.8">11</text>
<text x="123.3" y="115.2">28</text>
<text x="123.3" y="117.8">29</text>
<text x="163.8" y="117.8">36</text>
<text x="163.8" y="115.2">37</text>
<text x="185.2" y="115.2">10</text>
<text x="185.2" y="117.8">11</text>
<text x="230.9" y="114.8" transform="rotate(-90 230.9 114.8)">1</text>
<text x="233.4" y="114.8" transform="rotate(-90 233.4 114.8)">2</text>
<text x="235.9" y="114.8" transform="rotate(-90 235.9 114.8)">3</text>
<text x="238.4" y="114.8" transform="rotate(-90 238.4 114.8)">4</text>
<text x="103.2" y="120.3">12</text>
<text x="103.2" y="122.8">13</text>
<text x="103.2" y="125.3">14</text>
<text x="123.3" y="120.3">30</text>
<text x="123.3" y="122.8">31</text>
<text x="163.8" y="125.3">33</text>
<text x="163.8" y="122.8">34</text>
<text x="163.8" y="120.3">35</text>
<text x="185.2" y="120.3">12</text>
<text x="185.2" y="122.8">13</text>
<text x="185.2" y="125.3">14</text>
<text x="103.2" y="127.8">15</text>
<text x="103.2" y="130.3">16</text>
<text x="125.9" y="130.1">STM32F103RET6TR</text>
<text x="185.2" y="127.8">15</text>
<text x="185.2" y="130.3">16</text>
<text x="230.3" y="131.4">22</text>
<text x="235.2" y="131.6">1</text>
<text x="236.6" y="127.6">U3</text>
<text x="248" y="127.6">CH340E</text>
<text x="256.9" y="131.6">10</text>
<text x="220.3" y="133.9">R7</text>
<text x="230.3" y="133.9">22</text>
<text x="235.2" y="134.1">2</text>
<text x="235.2" y="136.6">3</text>
<text x="256.9" y="136.6">8</text>
<text x="256.9" y="134.1">9</text>
<text x="235.2" y="139.1">4</text>
<text x="235.2" y="141.7">5</text>
<text x="256.9" y="141.7">6</text>
<text x="256.9" y="139.1">7</text>
<text x="271.9" y="143.9">100nF</text>
<text x="273.1" y="138.9">C3</text>
<text x="260.5" y="146.5">C8</text>
<text x="260.5" y="149">100nF</text>
<text x="15.3" y="172.9">R3</text>
<text x="31.6" y="172.9">R1</text>
<text x="48" y="172.9">R2</text>
<text x="15.3" y="175.4">3K</text>
<text x="31.6" y="175.4">3K</text>
<text x="48" y="175.4">3K</text>
<text x="72.3" y="174.1">+5V</text>
<text x="77.4" y="179.2">3</text>
<text x="79.4" y="175.4">U2</text>
<text x="94" y="174.1">+3.3V</text>
<text x="95" y="176.9">2</text>
<text x="95" y="179.4">4</text>
<text x="19" y="185.4">LED3</text>
<text x="35.4" y="185.4">LED1</text>
<text x="51.7" y="185.4">LED2</text>
<text x="75.6" y="182.9">C2</text>
<text x="86.8" y="185.2" transform="rotate(-90 86.8 185.2)">1</text>
<text x="98.3" y="182.9">C1</text>
<text x="75.6" y="188">22uF</text>
<text x="79.4" y="191.7">AMS1117-3V3</text>
<text x="98.3" y="188">10uF</text>
</g>
<g font-size="2.3" fill="#004080">
<text x="78.3" y="19.4">OSCIN</text>
<text x="27.4" y="24.9" transform="rotate(-90 27.4 24.9)">VBAT</text>
<text x="40" y="27.4" transform="rotate(-90 40 27.4)">PB2</text>
<text x="77" y="29.5">OSCOUT</text>
<text x="237.9" y="33.3">PA14</text>
<text x="237.9" y="35.8">PA13</text>
<text x="248.9" y="34.7">1</text>
<text x="237.9" y="38.3">GND</text>
<text x="237.9" y="40.8">+3.3V</text>
<text x="248.9" y="39.8">3</text>
<text x="248.9" y="37.3">2</text>
<text x="27.4" y="45" transform="rotate(-90 27.4 45)">+3.3V</text>
<text x="95.8" y="47.1">GND</text>
<text x="115.9" y="47.1">VBAT</text>
<text x="168.7" y="47.1">+3.3V</text>
<text x="190.1" y="47.1">GND</text>
<text x="248.9" y="42.3">4</text>
<text x="95.8" y="52.1">+3.3V</text>
<text x="95.8" y="49.6">+5V</text>
<text x="106.8" y="48.6">1</text>
<text x="106.8" y="51.1">2</text>
<text x="106.8" y="53.6">3</text>
<text x="115.9" y="49.6">PC13</text>
<text x="115.9" y="52.1">PC14</text>
<text x="126.9" y="48.6">VBAT</text>
<text x="126.9" y="51.1">PC13-TAMPER-RTC</text>
<text x="126.9" y="53.6">PC14-OSC32/IN</text>
<text x="155.4" y="48.6">VDD_3</text>
<text x="155.6" y="51.1">VSS_3</text>
<text x="158.4" y="53.6">PB9</text>
<text x="168.7" y="52.1">PB9</text>
<text x="168.7" y="49.6">GND</text>
<text x="182.9" y="48.6">1</text>
<text x="182.9" y="51.1">2</text>
<text x="182.9" y="53.6">3</text>
<text x="190.1" y="52.1">+3.3V</text>
<text x="190.1" y="49.6">+5V</text>
<text x="237.9" y="52.1">+3.3V</text>
<text x="248.9" y="53.6">1</text>
<text x="95.8" y="57.1">PC13</text>
<text x="95.8" y="59.7">PC14</text>
<text x="95.8" y="54.6">VBAT</text>
<text x="106.8" y="56.1">4</text>
<text x="106.8" y="58.6">5</text>
<text x="115.9" y="54.6">PC15</text>
<text x="115.9" y="57.1">OSCIN 5</text>
<text x="115.9" y="59.7">OSCOUT</text>
<text x="126.9" y="56.1">PC15-OSC32/OUT</text>
<text x="126.9" y="58.6">PD0/OSC/IN</text>
<text x="155" y="58.6">BOOT0</text>
<text x="158.4" y="56.1">PB8</text>
<text x="168.7" y="59.7">PB7</text>
<text x="168.7" y="54.6">PB8</text>
<text x="168.7" y="57.1">BOOT0</text>
<text x="182.9" y="56.1">4</text>
<text x="182.9" y="58.6">5</text>
<text x="190.1" y="59.7">PB8</text>
<text x="190.1" y="57.1">PB9</text>
<text x="190.1" y="54.6">+3.3V</text>
<text x="237.9" y="54.6">BOOT0</text>
<text x="237.9" y="57.1">GND</text>
<text x="248.9" y="56.1">2</text>
<text x="248.9" y="58.6">3</text>
<text x="95.8" y="62.2">PC15</text>
<text x="106.8" y="61.2">6</text>
<text x="106.8" y="63.7">7</text>
<text x="115.9" y="64.7">PC0</text>
<text x="115.9" y="62.2">NRST</text>
<text x="126.9" y="61.2">PD1/OSC/OUT</text>
<text x="126.9" y="63.7">NRST</text>
<text x="158.4" y="63.7">PB6</text>
<text x="158.4" y="61.2">PB7</text>
<text x="168.7" y="64.7">PB5</text>
<text x="168.7" y="62.2">PB6</text>
<text x="182.9" y="61.2">6</text>
<text x="182.9" y="63.7">7</text>
<text x="190.1" y="64.7">PB6</text>
<text x="190.1" y="62.2">PB7</text>
<text x="95.8" y="69.7">PC0</text>
<text x="106.8" y="66.2">8</text>
<text x="106.8" y="68.7">9</text>
<text x="106.8" y="71.2">10</text>
<text x="115.9" y="67.2">PC1</text>
<text x="115.9" y="69.7">PC2</text>
<text x="126.9" y="66.2">PC0</text>
<text x="126.9" y="68.7">PC1</text>
<text x="126.9" y="71.2">PC2</text>
<text x="158.4" y="71.2">PB3</text>
<text x="158.4" y="68.7">PB4</text>
<text x="158.4" y="66.2">PB5</text>
<text x="168.7" y="69.7">PB3</text>
<text x="168.7" y="67.2">PB4</text>
<text x="181.6" y="71.2">10</text>
<text x="182.9" y="66.2">8</text>
<text x="182.9" y="68.7">9</text>
<text x="190.1" y="69.7">PB4</text>
<text x="190.1" y="67.2">PB5</text>
<text x="95.8" y="72.2">PC1</text>
<text x="95.8" y="74.8">PC2</text>
<text x="95.8" y="77.3">PC3</text>
<text x="106.8" y="73.7">11</text>
<text x="106.8" y="76.2">12</text>
<text x="115.9" y="72.2">PC3</text>
<text x="115.9" y="77.3">+3.3V 13</text>
<text x="115.9" y="74.8">GND</text>
<text x="126.9" y="73.7">PC3</text>
<text x="126.9" y="76.2">VSSA</text>
<text x="157" y="76.2">PC12</text>
<text x="158.3" y="73.7">PD2</text>
<text x="168.7" y="77.3">PC11</text>
<text x="168.7" y="74.8">PC12</text>
<text x="168.7" y="72.2">PD2</text>
<text x="181.6" y="73.7">11</text>
<text x="181.6" y="76.2">12</text>
<text x="190.1" y="72.2">PB3</text>
<text x="190.1" y="77.3">PC12</text>
<text x="190.1" y="74.8">PD2</text>
<text x="95.8" y="79.8">PA0</text>
<text x="95.8" y="82.3">PA1</text>
<text x="106.8" y="78.8">13</text>
<text x="106.8" y="81.3">14</text>
<text x="106.8" y="83.8">15</text>
<text x="115.9" y="79.8">PA0</text>
<text x="115.9" y="82.3">PA1</text>
<text x="126.9" y="78.8">VDDA</text>
<text x="126.9" y="81.3">PA0-WKUP</text>
<text x="126.9" y="83.8">PA1</text>
<text x="157" y="81.3">PC10</text>
<text x="157" y="78.8">PC11</text>
<text x="157.2" y="83.8">PA15</text>
<text x="168.7" y="82.3">PA15</text>
<text x="168.7" y="79.8">PC10</text>
<text x="181.6" y="78.8">13</text>
<text x="181.6" y="81.3">14</text>
<text x="181.6" y="83.8">15</text>
<text x="190.1" y="82.3">PC10</text>
<text x="190.1" y="79.8">PC11</text>
<text x="61.8" y="88.6">PB3</text>
<text x="76.9" y="89.9">NRST</text>
<text x="95.8" y="84.8">PA2</text>
<text x="106.8" y="86.3">16</text>
<text x="115.9" y="84.8">PA2</text>
<text x="115.9" y="87.3">PA3</text>
<text x="115.9" y="89.9">GND</text>
<text x="126.9" y="86.3">PA2</text>
<text x="126.9" y="88.8">PA3</text>
<text x="155.4" y="88.8">VDD_2</text>
<text x="157.2" y="86.3">PA14</text>
<text x="168.7" y="84.8">PA14</text>
<text x="168.7" y="87.3">+3.3V</text>
<text x="168.7" y="89.9">GND</text>
<text x="181.6" y="86.3">16</text>
<text x="190.1" y="84.8">PA15</text>
<text x="225" y="86.3">GND</text>
<text x="240.7" y="86.3">GND</text>
<text x="95.8" y="92.4">PA3</text>
<text x="95.8" y="94.9">PA4</text>
<text x="106.8" y="93.9">1</text>
<text x="115.9" y="94.9">PA4</text>
<text x="115.9" y="92.4">+3.3V 19</text>
<text x="126.9" y="91.3">VSS_4</text>
<text x="126.9" y="93.9">VDD_4</text>
<text x="155.6" y="91.3">VSS_2</text>
<text x="157.2" y="93.9">PA13</text>
<text x="168.7" y="94.9">PA12</text>
<text x="168.7" y="92.4">PA13</text>
<text x="182.9" y="93.9">1</text>
<text x="190.1" y="92.4">PA14</text>
<text x="190.1" y="94.9">PA13</text>
<text x="212.7" y="94.9">USB_D+A6</text>
<text x="225" y="93.9">CC1</text>
<text x="225" y="91.3">VBUS</text>
<text x="238.3" y="93.9">SBUS2</text>
<text x="239.5" y="91.3">VBUS</text>
<text x="251.7" y="94.9">USB_D-</text>
<text x="95.8" y="97.4">PA5</text>
<text x="95.8" y="99.9">PA6</text>
<text x="106.8" y="96.4">2</text>
<text x="106.8" y="98.9">3</text>
<text x="106.8" y="101.4">4</text>
<text x="115.9" y="97.4">PA5</text>
<text x="115.9" y="99.9">PA6</text>
<text x="126.9" y="96.4">PA4</text>
<text x="126.9" y="98.9">PA5</text>
<text x="126.9" y="101.4">PA6</text>
<text x="157.2" y="101.4">PA10</text>
<text x="157.2" y="98.9">PA11</text>
<text x="157.2" y="96.4">PA12</text>
<text x="168.7" y="99.9">PA10</text>
<text x="168.7" y="97.4">PA11</text>
<text x="182.9" y="96.4">2</text>
<text x="182.9" y="98.9">3</text>
<text x="182.9" y="101.4">4</text>
<text x="190.1" y="99.9">PA11</text>
<text x="190.1" y="97.4">PA12</text>
<text x="212.7" y="97.4">USB_D-A7</text>
<text x="225" y="101.4">SBUS1</text>
<text x="225" y="98.9">DN1</text>
<text x="225" y="96.4">DP1</text>
<text x="241.2" y="96.4">DN2</text>
<text x="241.2" y="101.4">CC2</text>
<text x="241.3" y="98.9">DP2</text>
<text x="251.7" y="97.4">USB_D+</text>
<text x="95.8" y="102.4">PA7</text>
<text x="95.8" y="104.9">PC4</text>
<text x="95.8" y="107.5">PC5</text>
<text x="106.8" y="103.9">5</text>
<text x="106.8" y="106.4">6</text>
<text x="115.9" y="102.4">PA7</text>
<text x="115.9" y="104.9">PC4</text>
<text x="115.9" y="107.5">PC5</text>
<text x="126.9" y="103.9">PA7</text>
<text x="126.9" y="106.4">PC4</text>
<text x="158.4" y="106.4">PA8</text>
<text x="158.4" y="103.9">PA9</text>
<text x="168.7" y="104.9">PA8</text>
<text x="168.7" y="102.4">PA9</text>
<text x="168.7" y="107.5">PC9</text>
<text x="182.9" y="103.9">5</text>
<text x="182.9" y="106.4">6</text>
<text x="190.1" y="107.5">PA8</text>
<text x="190.1" y="104.9">PA9</text>
<text x="190.1" y="102.4">PA10</text>
<text x="225" y="103.9">VBUS</text>
<text x="239.5" y="103.9">VBUS</text>
<text x="95.8" y="110">PB0</text>
<text x="95.8" y="112.5">PB1</text>
<text x="106.8" y="109">7</text>
<text x="106.8" y="111.5">8</text>
<text x="106.8" y="114">9</text>
<text x="115.9" y="110">PB0</text>
<text x="115.9" y="112.5">PB1</text>
<text x="126.9" y="109">PC5</text>
<text x="126.9" y="111.5">PB0</text>
<text x="126.9" y="114">PB1</text>
<text x="158.3" y="114">PC7</text>
<text x="158.3" y="111.5">PC8</text>
<text x="158.3" y="109">PC9</text>
<text x="168.7" y="112.5">PC7</text>
<text x="168.7" y="110">PC8</text>
<text x="182.9" y="109">7</text>
<text x="182.9" y="111.5">8</text>
<text x="182.9" y="114">9</text>
<text x="190.1" y="112.5">PC8</text>
<text x="190.1" y="110">PC9</text>
<text x="225" y="109">GND</text>
<text x="232.2" y="112.5" transform="rotate(-90 232.2 112.5)">EP</text>
<text x="234.7" y="112.5" transform="rotate(-90 234.7 112.5)">EP</text>
<text x="237.2" y="112.5" transform="rotate(-90 237.2 112.5)">EP</text>
<text x="239.7" y="112.5" transform="rotate(-90 239.7 112.5)">EP</text>
<text x="240.7" y="109">GND</text>
<text x="95.8" y="115">PB2</text>
<text x="95.8" y="117.5">PB10</text>
<text x="106.8" y="116.5">10</text>
<text x="106.8" y="119">11</text>
<text x="115.9" y="115">PB2</text>
<text x="115.9" y="117.5">PB10</text>
<text x="126.9" y="116.5">PB2</text>
<text x="126.9" y="119">PB10</text>
<text x="157.2" y="119">PB15</text>
<text x="158.3" y="116.5">PC6</text>
<text x="168.7" y="117.5">PB15</text>
<text x="168.7" y="115">PC6</text>
<text x="181.6" y="116.5">10</text>
<text x="181.6" y="119">11</text>
<text x="190.1" y="117.5">PC6</text>
<text x="190.1" y="115">PC7</text>
<text x="95.8" y="120">PB11</text>
<text x="95.8" y="122.6">GND</text>
<text x="95.8" y="125.1">GND</text>
<text x="106.8" y="121.5">12</text>
<text x="106.8" y="124">13</text>
<text x="115.9" y="120">PB11</text>
<text x="115.9" y="125.1">+3.3V 32</text>
<text x="115.9" y="122.6">GND</text>
<text x="126.9" y="121.5">PB11</text>
<text x="126.9" y="124">VSS_1</text>
<text x="157.2" y="124">PB13</text>
<text x="157.2" y="121.5">PB14</text>
<text x="168.7" y="125.1">PB12</text>
<text x="168.7" y="122.6">PB13</text>
<text x="168.7" y="120">PB14</text>
<text x="181.6" y="121.5">12</text>
<text x="181.6" y="124">13</text>
<text x="190.1" y="125.1">PB13</text>
<text x="190.1" y="122.6">PB14</text>
<text x="190.1" y="120">PB15</text>
<text x="95.8" y="127.6">GND</text>
<text x="95.8" y="130.1">GND</text>
<text x="106.8" y="126.6">14</text>
<text x="106.8" y="129.1">15</text>
<text x="106.8" y="131.6">16</text>
<text x="126.9" y="126.6">VDD_1</text>
<text x="157.2" y="126.6">PB12</text>
<text x="181.6" y="126.6">14</text>
<text x="181.6" y="129.1">15</text>
<text x="181.6" y="131.6">16</text>
<text x="190.1" y="127.6">PB12</text>
<text x="190.1" y="130.1">GND</text>
<text x="210.2" y="131.4">USB_D+ R6</text>
<text x="210.2" y="133.9">USB_D-</text>
<text x="237.6" y="132.8">UD+</text>
<text x="237.6" y="135.4">UD-</text>
<text x="237.6" y="137.9">GND</text>
<text x="251" y="135.4">RXD</text>
<text x="251.3" y="137.9">TXD</text>
<text x="253" y="132.8">V3</text>
<text x="261.8" y="133.9">PA9</text>
<text x="261.8" y="136.4">PA10</text>
<text x="237.6" y="140.4">RTS#</text>
<text x="237.6" y="142.9">CTS#</text>
<text x="248.8" y="142.9">TNOW</text>
<text x="251" y="140.4">VCC</text>
<text x="261.8" y="138.9">USB+5V</text>
<text x="14.8" y="165.5" transform="rotate(-90 14.8 165.5)">+3.3V</text>
<text x="31.2" y="163.9" transform="rotate(-90 31.2 163.9)">PC0</text>
<text x="47.5" y="163.9" transform="rotate(-90 47.5 163.9)">PC1</text>
<text x="87.6" y="177.9">VOUT</text>
<text x="79.9" y="180.4">VIN</text>
<text x="84.4" y="182.9">GND</text>
<text x="89.3" y="180.7">TAB</text>
</g>
</svg>
